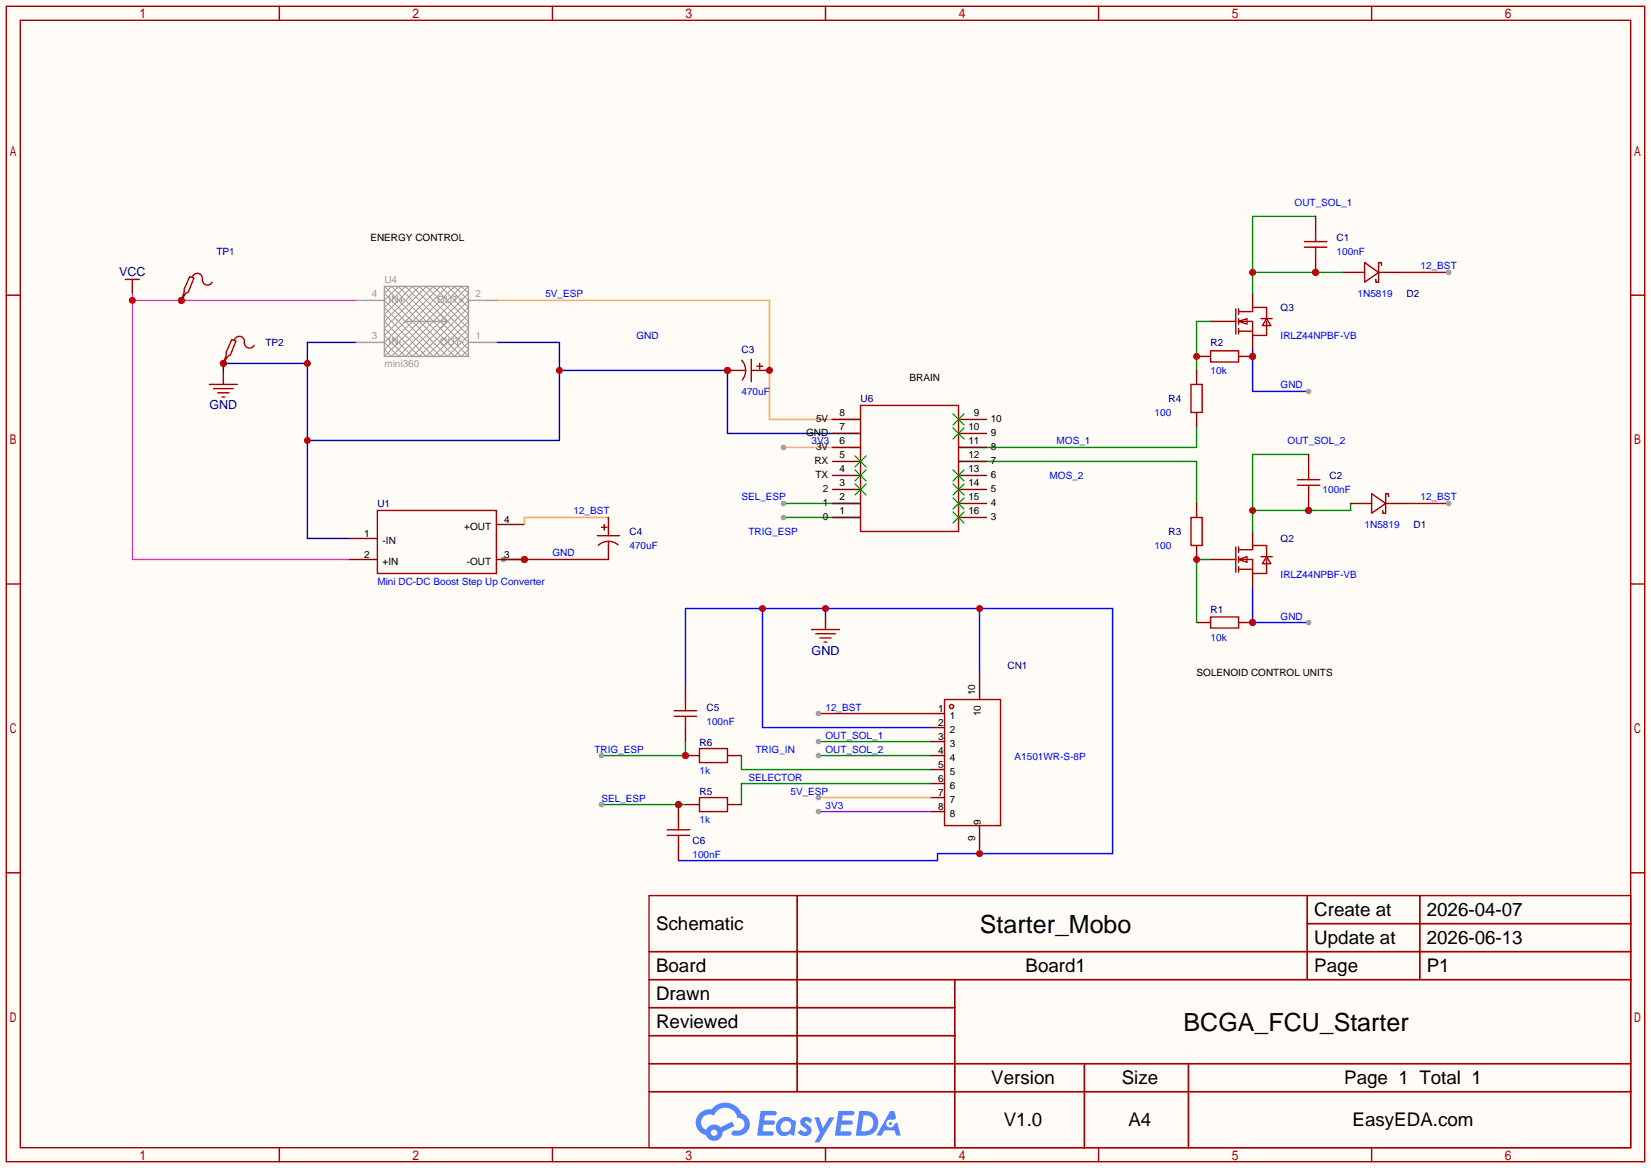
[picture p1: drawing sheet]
<svg xmlns="http://www.w3.org/2000/svg" width="299mm" height="212mm" viewBox="0 0 299 212" stroke-linecap="round" stroke-linejoin="round" font-family="sans-serif">
<path d="M0 0h299.5v211.8h-299.5z" fill="#fffcf7"/>
<g fill="none" stroke="#a10000" stroke-width=".25">
<path d="M1.1 1.1h297.2v209.6h-297.2zM3.7 3.7h292.1v204.5h-292.1zM50.7 1.1v2.6M100.2 1.1v2.6M149.7 1.1v2.6M199.3 1.1v2.6M248.8 1.1v2.6M1.1 53.5h2.6M295.8 53.5h2.5M1.1 105.9h2.6M295.8 105.9h2.5M1.1 158.3h2.6"/>
<path d="M295.8 158.3h2.5M117.7 162.4h178.1v45.8h-178.1zM117.7 172.6h178.1M117.7 177.7h178.1M144.6 162.4v35.6M173.2 177.7v30.5M237.1 162.4v15.3M237.1 167.5h58.7M257.5 162.4v15.3M117.7 182.8h55.5M117.7 192.9h178.1M117.7 187.8h55.5"/>
<path d="M117.7 198h178.1M196.7 192.9v15.3M215.6 192.9v15.3M50.7 208.2v2.5M100.2 208.2v2.5M149.7 208.2v2.5M199.3 208.2v2.5M248.8 208.2v2.5"/>
</g>
<g fill="#5487ff">
<path d="M145.5 202.8a1.3 1.3 0 0 1 1.8 .3l-.4 .6a.54 .54 0 0 0-.9-.2l.1 .2a1.58 1.58 0 0 1 1.1 1.6 1.43 1.43 0 0 1-2.5 .1l.5-.6a.64 .64 0 0 0 .5 .5 .64 .64 0 0 0 .7-.3l-.2-.2a1.6 1.6 0 0 1-1-1.6z"/>
<path d="M147.7 202.7h.9l.7 1.9 1.1-1.9h.9l-2.7 4.5h-.9l1-1.7z"/>
<path d="M138 201.5h1.6a1.31 1.31 0 0 1 1.2 .2 .4 .4 0 0 1-.3 .6h-1.8l-.1 .9h1.6a.4 .4 0 0 1 .4 .4 .4 .4 0 0 1-.4 .4h-1.7l-.2 1.2h.8a1.23 1.23 0 0 1 1.2 .2 .39 .39 0 0 1-.3 .6h-2.7z"/>
<path d="M152.1 201.5h1.6a1.32 1.32 0 0 1 1.3 .2 .39 .39 0 0 1-.4 .6h-1.7l-.2 .9h1.7a.4 .4 0 0 1 .3 .4 .4 .4 0 0 1-.4 .4h-1.7l-.2 1.2h.8a1.23 1.23 0 0 1 1.2 .2 .39 .39 0 0 1-.3 .6h-2.7z"/>
<path d="M161.5 201.5h.7l.4 1.3-.7 .4a.75 .75 0 0 0-1.1 .3 .75 .75 0 0 0 .5 1 .75 .75 0 0 0 .9-.6l.6-.3 .6 2.4h-.9l-.2-1h-1.9l-.5 1h-.9z"/>
<path d="M155.9 201.5l-.7 4.5h1.5a2.27 2.27 0 0 0 2.6-2.3 2.27 2.27 0 0 0-2.7-2.2zM156.6 202.3a1.5 1.5 0 0 1 1.8 1.5 1.5 1.5 0 0 1-1.9 1.4h-.3z"/>
<path d="M141.3 203.1a1.62 1.62 0 0 0-.4 2.1 1.62 1.62 0 0 0 2 .7l.4-.3 .3 .3 .5 .1 .3-2.5-.2-.3h-.4a1.58 1.58 0 0 0-2.5-.1zM141.9 203.6a.99 .99 0 0 1 1.6 .3 .99 .99 0 0 1-.9 1.4 .94 .94 0 0 1-1-.5 .94 .94 0 0 1 .3-1.2z"/>
<path d="M126.9 201.9a2.37 2.37 0 0 0 1.2 4 1.54 1.54 0 0 0 1.7 1 1.54 1.54 0 0 0 1.3-1.6l2.1-1.1-.5-.8-2 1.1a1.57 1.57 0 0 0-2.6 .4 1.5 1.5 0 0 1-.8-2.1 1.5 1.5 0 0 1 2.2-.5 2.23 2.23 0 0 1 2.3-1.4 2.23 2.23 0 0 1 2 1.8 1.16 1.16 0 0 1 1.2 1.1 1.16 1.16 0 0 1-1 1.3h-.7a.47 .47 0 0 0-.6 .3 .47 .47 0 0 0 .4 .6 2.23 2.23 0 0 0 2.3-.7 2.23 2.23 0 0 0 .4-2.3 2.16 2.16 0 0 0-1.3-1.1 3.2 3.2 0 0 0-5.4-.7l-1.2 .1zM129 205.4a.58 .58 0 0 1 1.1 0 .58 .58 0 0 1-1.1 0z"/>
<circle cx="161.5" cy="203.8" r=".28"/>
</g>
<path d="M24 51.9v1.3M40.5 67.2v2.5" fill="none" stroke="#870000" stroke-width=".25"/>
<path d="M22.7 50.7h2.6M24 50.7v1.2M38 69.7h5.1M38.7 70.5h3.6M39.5 71.2h2M40.3 72h.5" fill="none" stroke="#a10000" stroke-width=".25"/>
<path d="M24 53.2v48.3h39.4M24 54.5h40.6" fill="none" stroke="#f3f" stroke-width=".25"/>
<g fill="#c00">
<circle cx="24" cy="54.5" r=".63"/>
<circle cx="32.9" cy="54.5" r=".63"/>
</g>
<path d="M55.8 65.9h-15.3v1.3M64.6 62.1h-8.8v35.6h7.6M90 62.1h11.5v17.8h-45.7M101.5 67.2h30.5v11.4h24.1" fill="none" stroke="#009" stroke-width=".25"/>
<g fill="#c00">
<circle cx="55.8" cy="65.9" r=".63"/>
<circle cx="55.8" cy="79.9" r=".63"/>
<circle cx="101.5" cy="67.2" r=".63"/>
<circle cx="132" cy="67.2" r=".63"/>
<circle cx="40.5" cy="65.9" r=".63"/>
</g>
<path d="M90 54.5h49.6v21.6h16.5" fill="none" stroke="#f90" stroke-width=".25"/>
<path d="M91.3 101.5h19.1" fill="none" stroke="#900" stroke-width=".25"/>
<circle cx="95.1" cy="101.5" r=".63" fill="#c00"/>
<circle cx="91.3" cy="101.5" r=".51" fill="#999"/>
<path d="M68.5 92.6h21.5v11.4h-21.5z" fill="none" stroke="#a10000" stroke-width=".25"/>
<path d="M63.4 97.7h5.1M90 95.1h5.1M63.4 101.5h5.1M90 101.5h5.1" fill="none" stroke="#870000" stroke-width=".25"/>
<circle cx="95.1" cy="101.5" r=".63" fill="#c00"/>
<path d="M142.1 91.3h14" fill="none" stroke="#008700" stroke-width=".25"/>
<circle cx="142.1" cy="91.3" r=".51" fill="#999"/>
<path d="M142.1 93.9h14" fill="none" stroke="#008700" stroke-width=".25"/>
<circle cx="142.1" cy="93.9" r=".51" fill="#999"/>
<path d="M217 77.3v3.9h-43.1" fill="none" stroke="#008700" stroke-width=".25"/>
<path d="M142.1 81.2h14" fill="none" stroke="#cc3" stroke-width=".25"/>
<circle cx="142.1" cy="81.2" r=".51" fill="#999"/>
<path d="M227.2 96.4v2.5M219.6 101.5h2.5M227.2 104v2.6" fill="none" stroke="#870000" stroke-width=".25"/>
<path d="M224.2 99.2v4.6M224.7 99.7h2.5v-.8h2.5v2.1M224.7 99.2v1M222.1 101.5h2.1M224.7 101.5h2.5v2.5h2.5v-2.5M224.7 101.5l1.5-.5v1zM224.7 101v1M224.7 102.7v1.1M224.7 103.3h2.5M228.7 101h2.1M229.7 101l.8 1.2h-1.5z" fill="none" stroke="#a10000" stroke-width=".25"/>
<path d="M227.2 106.6v6.3h10.2" fill="none" stroke="#00f" stroke-width=".25"/>
<circle cx="227.2" cy="112.9" r=".63" fill="#c00"/>
<circle cx="237.4" cy="112.9" r=".51" fill="#999"/>
<path d="M237.4 82.4h-10.2v14M245 91.3v1.3h-17.8" fill="none" stroke="#008700" stroke-width=".25"/>
<g fill="#c00">
<circle cx="237.4" cy="92.6" r=".63"/>
<circle cx="227.2" cy="92.6" r=".63"/>
</g>
<path d="M255.1 91.3h7.7" fill="none" stroke="#900" stroke-width=".25"/>
<circle cx="262.8" cy="91.3" r=".51" fill="#999"/>
<path d="M219.6 111.9h5.1v2h-5.1z" fill="none" stroke="#a10000" stroke-width=".25"/>
<path d="M224.7 112.9h2.5" fill="none" stroke="#870000" stroke-width=".25"/>
<circle cx="227.2" cy="112.9" r=".63" fill="#c00"/>
<path d="M219.6 58.3h2.5M227.2 53.2v2.6M227.2 60.8v2.6M217 112.9h2.6" fill="none" stroke="#870000" stroke-width=".25"/>
<path d="M173.9 83.7h43.1v7.6M219.6 101.5h-2.6v11.4" fill="none" stroke="#008700" stroke-width=".25"/>
<path d="M222.1 58.3h2.1M224.2 56v4.6M224.7 58.3h2.5v2.5h2.5v-2.5M224.7 56.5h2.5v-.7h2.5v2M224.7 58.3l1.5-.5v1zM224.7 56v1M224.7 57.8v1M224.7 59.6v1M228.7 57.8h2.1M229.7 57.8l.8 1.3h-1.5zM224.7 60.1h2.5" fill="none" stroke="#a10000" stroke-width=".25"/>
<path d="M227.2 63.4v7.6h10.2" fill="none" stroke="#00f" stroke-width=".25"/>
<circle cx="227.2" cy="64.6" r=".63" fill="#c00"/>
<circle cx="237.4" cy="71" r=".51" fill="#999"/>
<path d="M238.6 39.2h-11.4v14M227.2 49.4h16.5" fill="none" stroke="#008700" stroke-width=".25"/>
<g fill="#c00">
<circle cx="238.6" cy="49.4" r=".63"/>
<circle cx="227.2" cy="49.4" r=".63"/>
</g>
<path d="M253.9 49.4h8.9" fill="none" stroke="#900" stroke-width=".25"/>
<circle cx="262.8" cy="49.4" r=".51" fill="#999"/>
<path d="M219.6 58.3h-2.6v8.9" fill="none" stroke="#008700" stroke-width=".25"/>
<path d="M219.6 63.6h5.1v2.1h-5.1z" fill="none" stroke="#a10000" stroke-width=".25"/>
<path d="M224.7 64.6h2.5" fill="none" stroke="#870000" stroke-width=".25"/>
<circle cx="227.2" cy="64.6" r=".63" fill="#c00"/>
<path d="M217 64.6h2.6" fill="none" stroke="#870000" stroke-width=".25"/>
<circle cx="217" cy="64.6" r=".63" fill="#c00"/>
<path d="M216 93.9h2.1v5h-2.1z" fill="none" stroke="#a10000" stroke-width=".25"/>
<path d="M217 98.9v2.6" fill="none" stroke="#870000" stroke-width=".25"/>
<circle cx="217" cy="101.5" r=".63" fill="#c00"/>
<path d="M238.6 46.9v2.5M217 67.2v2.5M217 74.8v2.5M217 91.3v2.6" fill="none" stroke="#870000" stroke-width=".25"/>
<path d="M236.6 44.8h4.1M216 69.7h2.1v5.1h-2.1z" fill="none" stroke="#a10000" stroke-width=".25"/>
<path d="M110.4 93.9h-15.3v1.2" fill="none" stroke="#f90" stroke-width=".25"/>
<circle cx="238.6" cy="49.4" r=".63" fill="#c00"/>
<path d="M236.6 43.8h4.1M238.6 41.8v2M238.6 44.8v2.1M235.3 88h4.1" fill="none" stroke="#a10000" stroke-width=".25"/>
<path d="M238.6 39.2v2.6M237.4 90v2.6" fill="none" stroke="#870000" stroke-width=".25"/>
<circle cx="237.4" cy="92.6" r=".63" fill="#c00"/>
<path d="M136.3 65.2v4M235.3 87h4.1M237.4 85v2M237.4 88v2" fill="none" stroke="#a10000" stroke-width=".25"/>
<path d="M137 67.2h2.6M237.4 82.4v2.6" fill="none" stroke="#870000" stroke-width=".25"/>
<circle cx="139.6" cy="67.2" r=".63" fill="#c00"/>
<path d="M132 67.2h2.5" fill="none" stroke="#870000" stroke-width=".25"/>
<circle cx="132" cy="67.2" r=".63" fill="#c00"/>
<g fill="none" stroke="#a10000" stroke-width=".25">
<path d="M246.3 49.4h1.2M247.5 47.6l2.6 1.8-2.6 1.8zM250.1 49.4h1.2M250.6 48.1v-.5h-.5v3.6h-.5v-.5M134.5 67.2h.8M134.5 65.3a2.74 2.74 0 0 1 .1 3.6M136.3 67.2h.7M137.3 66.4h1M137.8 65.9v1M108.3 97.2h4.1M109.1 95.6h1M109.6 95.1v1"/>
<path d="M110.4 96.4v.8M110.4 98.2v.7M112.1 98.8a2.74 2.74 0 0 0-3.6 .1M247.5 91.3h1.3M248.8 89.5l2.5 1.8-2.5 1.8zM251.3 91.3h1.3M251.8 90v-.5h-.5v3.6h-.5v-.5"/>
</g>
<path d="M32.9 54.2v.3M243.7 49.4h2.6M251.3 49.4h2.6M110.4 93.9v2.5M110.4 98.9v2.6M245 91.3h2.5M252.6 91.3h2.5" fill="none" stroke="#870000" stroke-width=".25"/>
<circle cx="32.9" cy="54.5" r=".63" fill="#c00"/>
<path d="M34.4 50.2l.8 .2-1 2.6-.5 .2-.8 1.3 .5-1.5v-.5zM34.9 50.2a.93 .93 0 0 1 1.1-.6 .93 .93 0 0 1 .7 1.1 .94 .94 0 0 0 .7 1 .94 .94 0 0 0 1.1-.5" fill="none" stroke="#a10000" stroke-width=".25"/>
<path d="M40.5 65.7v.2" fill="none" stroke="#870000" stroke-width=".25"/>
<circle cx="40.5" cy="65.9" r=".63" fill="#c00"/>
<g fill="none" stroke="#a10000" stroke-width=".25">
<path d="M42 61.6l.8 .2-1 2.6-.5 .2-.8 1.3 .5-1.5v-.5zM42.5 61.6a.93 .93 0 0 1 1.2-.6 .93 .93 0 0 1 .6 1.1 .94 .94 0 0 0 .7 1 .94 .94 0 0 0 1.1-.5M171.3 126.9h10.2v22.8h-10.2z"/>
<circle cx="172.6" cy="128.1" r=".38"/>
</g>
<path d="M64.6 54.5h5.1M69.7 51.9h15.3v12.7h-15.3zM73.5 58.3h7.7M79.9 57l1.3 1.3-1.3 1.3M85 54.5h5M64.6 62.1h5.1M85 62.1h5" fill="none" stroke="#999" stroke-width=".25"/>
<path d="M69.7 53.2l1.3-1.3 12.7 12.7 1.3-1.2-11.5-11.5-3.8 3.9 8.9 8.8 6.4-6.3-6.4-6.4-8.9 8.9 3.8 3.8 11.5-11.4-1.3-1.3-12.7 12.7-1.3-1.2 11.5-11.5 3.8 3.9-8.9 8.8-6.4-6.3 6.4-6.4 8.9 8.9-3.8 3.8zM69.7 51.9l12.7 12.7 2.6-2.5-10.2-10.2-5.1 5.1 7.6 7.6 7.7-7.6-5.1-5.1-10.2 10.2 2.6 2.5 12.7-12.7M69.7 64.6l12.7-12.7 2.6 2.6-10.2 10.1-5.1-5 7.6-7.7 7.7 7.7-5.1 5-10.2-10.1 2.6-2.6 12.7 12.7" fill="none" stroke="#999" stroke-width=".18"/>
<path d="M168.8 129.4h2.5M168.8 132h2.5M168.8 134.5h2.5M168.8 137h2.5M168.8 139.6h2.5M177.7 121.8v5.1M168.8 142.1h2.5M168.8 144.7h2.5M168.8 147.2h2.5M177.7 149.7v5.1" fill="none" stroke="#870000" stroke-width=".25"/>
<path d="M148.5 129.4h20.3" fill="none" stroke="#900" stroke-width=".25"/>
<circle cx="148.5" cy="129.4" r=".51" fill="#999"/>
<path d="M148.5 134.5h20.3" fill="none" stroke="#008700" stroke-width=".25"/>
<circle cx="148.5" cy="134.5" r=".51" fill="#999"/>
<path d="M148.5 137h20.3" fill="none" stroke="#008700" stroke-width=".25"/>
<circle cx="148.5" cy="137" r=".51" fill="#999"/>
<path d="M148.5 147.2h20.3" fill="none" stroke="#90f" stroke-width=".25"/>
<circle cx="148.5" cy="147.2" r=".51" fill="#999"/>
<path d="M148.5 144.7h20.3" fill="none" stroke="#f90" stroke-width=".25"/>
<circle cx="148.5" cy="144.7" r=".51" fill="#999"/>
<path d="M134.5 137v2.6h34.3M168.8 142.1h-34.3v3.8" fill="none" stroke="#008700" stroke-width=".25"/>
<path d="M149.7 111.6v2.6" fill="none" stroke="#870000" stroke-width=".25"/>
<path d="M147.2 114.2h5.1M148 114.9h3.5M148.7 115.7h2M149.5 116.5h.5" fill="none" stroke="#a10000" stroke-width=".25"/>
<path d="M138.3 110.4v21.6h30.5M149.7 110.4v1.2M177.7 110.4v11.4M124.3 124.3v-13.9h77.5v44.4h-31.7v1.3h-47" fill="none" stroke="#00f" stroke-width=".25"/>
<g fill="#c00">
<circle cx="138.3" cy="110.4" r=".63"/>
<circle cx="149.7" cy="110.4" r=".63"/>
<circle cx="177.7" cy="110.4" r=".63"/>
<circle cx="177.7" cy="154.8" r=".63"/>
</g>
<path d="M124.3 134.5v2.5h-15.2" fill="none" stroke="#008700" stroke-width=".25"/>
<circle cx="124.3" cy="137" r=".63" fill="#c00"/>
<circle cx="109.1" cy="137" r=".51" fill="#999"/>
<path d="M109.1 145.9h15.2" fill="none" stroke="#008700" stroke-width=".25"/>
<circle cx="123.1" cy="145.9" r=".63" fill="#c00"/>
<circle cx="109.1" cy="145.9" r=".51" fill="#999"/>
<path d="M126.9 135.8h5.1v2.5h-5.1zM126.9 144.7h5.1v2.5h-5.1z" fill="none" stroke="#a10000" stroke-width=".25"/>
<path d="M124.3 137h2.6M132 137h2.5M124.3 145.9h2.6M132 145.9h2.5" fill="none" stroke="#870000" stroke-width=".25"/>
<circle cx="124.3" cy="137" r=".63" fill="#c00"/>
<path d="M122.3 129.9h4.1M122.3 128.9h4.1M124.3 126.9v2M124.3 129.9v2.1M121 151.5h4.1M121 150.5h4.1M123.1 148.5v2" fill="none" stroke="#a10000" stroke-width=".25"/>
<path d="M124.3 124.3v2.6M124.3 132v2.5M123.1 145.9v2.6M123.1 153.5v2.6" fill="none" stroke="#870000" stroke-width=".25"/>
<circle cx="123.1" cy="145.9" r=".63" fill="#c00"/>
<path d="M156.1 73.5h17.8v22.9h-17.8zM123.1 151.5v2" fill="none" stroke="#a10000" stroke-width=".25"/>
<g fill="none" stroke="#870000" stroke-width=".25">
<path d="M151 78.6h5.1M151 76.1h5.1M173.9 78.6h5M173.9 76.1h5M151 93.9h5.1M151 91.3h5.1M151 88.8h5.1M151 86.2h5.1M151 83.7h5.1M151 81.2h5.1M173.9 93.9h5M173.9 91.3h5"/>
<path d="M173.9 88.8h5M173.9 86.2h5M173.9 83.7h5M173.9 81.2h5"/>
</g>
<g fill="none" stroke="#3c3" stroke-width=".25">
<path d="M172.8 75.1l2.1 2M172.8 77.6l2.1 2M174.9 75.1l-2.1 2M174.9 77.6l-2.1 2M155.1 87.8l2 2M155.1 85.2l2 2M155.1 82.7l2 2M157.1 87.8l-2 2M157.1 85.2l-2 2M157.1 82.7l-2 2M172.8 85.2l2.1 2M172.8 87.8l2.1 2"/>
<path d="M172.8 90.3l2.1 2M172.8 92.8l2.1 2.1M174.9 85.2l-2.1 2M174.9 87.8l-2.1 2M174.9 90.3l-2.1 2M174.9 92.8l-2.1 2.1"/>
</g>
<g font-size="4.5">
<text x="177.8" y="169.2">Starter_Mobo</text>
<text x="214.7" y="187">BCGA_FCU_Starter</text>
</g>
<g font-size="3.4">
<text x="238.4" y="166.1">Create at</text>
<text x="258.8" y="166.1">2026-04-07</text>
<text x="119" y="168.7">Schematic</text>
<text x="238.4" y="171.2">Update at</text>
<text x="258.8" y="171.2">2026-06-13</text>
<text x="119" y="176.3">Board</text>
<text x="186" y="176.3">Board1</text>
<text x="238.4" y="176.3">Page</text>
<text x="258.8" y="176.3">P1</text>
<text x="119" y="181.4">Drawn</text>
<text x="119" y="186.5">Reviewed</text>
<text x="179.8" y="196.6">Version</text>
<text x="203.5" y="196.6">Size</text>
<text x="243.8" y="196.6">Page 1 Total 1</text>
<text x="182.1" y="204.2">V1.0</text>
<text x="204.7" y="204.2">A4</text>
<text x="245.3" y="204.2">EasyEDA.com</text>
</g>
<g font-size="2.3" fill="#000080">
<text x="21.6" y="50.1">VCC</text>
<text x="38" y="74.3">GND</text>
<text x="147.2" y="118.7">GND</text>
</g>
<g font-size="1.8" fill="#00f">
<text x="234.8" y="37.4">OUT_SOL_1</text>
<text x="242.4" y="46.3">100nF</text>
<text x="98.9" y="53.9">5V_ESP</text>
<text x="246.3" y="53.9">1N5819</text>
<text x="257.7" y="48.9">12_BST</text>
<text x="115.4" y="61.6">GND</text>
<text x="232.3" y="61.6">IRLZ44NPBF-VB</text>
<text x="134.5" y="71.7">470uF</text>
<text x="219.6" y="67.9">10k</text>
<text x="232.3" y="70.4">GND</text>
<text x="209.4" y="75.5">100</text>
<text x="147.2" y="80.6">3V3</text>
<text x="191.6" y="80.6">MOS_1</text>
<text x="233.6" y="80.6">OUT_SOL_2</text>
<text x="190.4" y="87">MOS_2</text>
<text x="239.9" y="89.5">100nF</text>
<text x="104" y="93.3">12_BST</text>
<text x="134.5" y="90.8">SEL_ESP</text>
<text x="247.5" y="95.8">1N5819</text>
<text x="257.7" y="90.8">12_BST</text>
<text x="100.2" y="100.9">GND</text>
<text x="114.2" y="99.7">470uF</text>
<text x="135.8" y="97.1">TRIG_ESP</text>
<text x="209.4" y="99.7">100</text>
<text x="68.5" y="106">Mini DC-DC Boost Step Up Converter</text>
<text x="232.3" y="104.7">IRLZ44NPBF-VB</text>
<text x="232.3" y="112.4">GND</text>
<text x="219.6" y="116.2">10k</text>
<text x="128.1" y="131.4">100nF</text>
<text x="149.7" y="128.9">12_BST</text>
<text x="107.8" y="136.5">TRIG_ESP</text>
<text x="137" y="136.5">TRIG_IN</text>
<text x="149.7" y="133.9">OUT_SOL_1</text>
<text x="149.7" y="136.5">OUT_SOL_2</text>
<text x="184" y="137.8">A1501WR-S-8P</text>
<text x="126.9" y="140.3">1k</text>
<text x="135.8" y="141.6">SELECTOR</text>
<text x="109.1" y="145.4">SEL_ESP</text>
<text x="126.9" y="149.2">1k</text>
<text x="143.4" y="144.1">5V_ESP</text>
<text x="149.7" y="146.6">3V3</text>
<text x="125.6" y="155.5">100nF</text>
</g>
<g font-size="1.8" fill="#000080">
<text x="39.2" y="46.3">TP1</text>
<text x="242.4" y="43.8">C1</text>
<text x="255.1" y="53.9">D2</text>
<text x="232.3" y="56.5">Q3</text>
<text x="48.1" y="62.8">TP2</text>
<text x="134.5" y="64.1">C3</text>
<text x="219.6" y="62.8">R2</text>
<text x="156.1" y="73">U6</text>
<text x="212" y="73">R4</text>
<text x="241.2" y="87">C2</text>
<text x="68.5" y="92">U1</text>
<text x="256.4" y="95.8">D1</text>
<text x="114.2" y="97.1">C4</text>
<text x="212" y="97.1">R3</text>
<text x="232.3" y="98.4">Q2</text>
<text x="219.6" y="111.1">R1</text>
<text x="182.8" y="121.2">CN1</text>
<text x="128.1" y="128.9">C5</text>
<text x="126.9" y="135.2">R6</text>
<text x="126.9" y="144.1">R5</text>
<text x="125.6" y="153">C6</text>
</g>
<g font-size="1.8">
<text x="67.2" y="43.8">ENERGY CONTROL</text>
<text x="165" y="69.2">BRAIN</text>
<text x="148" y="76.5">5V</text>
<text x="152.3" y="75.5">8</text>
<text x="176.7" y="75.5">9</text>
<text x="179.7" y="76.5">10</text>
<text x="146.2" y="79.1">GND</text>
<text x="148" y="81.6">3V</text>
<text x="152.3" y="83.1">5</text>
<text x="152.3" y="80.6">6</text>
<text x="152.3" y="78.1">7</text>
<text x="175.7" y="78.1">10</text>
<text x="175.7" y="80.6">11</text>
<text x="175.7" y="83.1">12</text>
<text x="179.7" y="79.1">9</text>
<text x="179.7" y="81.6">8</text>
<text x="147.7" y="84.2">RX</text>
<text x="147.9" y="86.7">TX</text>
<text x="149.2" y="89.2">2</text>
<text x="152.3" y="88.2">3</text>
<text x="152.3" y="85.7">4</text>
<text x="175.7" y="85.7">13</text>
<text x="175.7" y="88.2">14</text>
<text x="179.7" y="84.2">7</text>
<text x="179.7" y="86.7">6</text>
<text x="179.7" y="89.2">5</text>
<text x="91.4" y="94.8">4</text>
<text x="149.2" y="94.3">0</text>
<text x="149.2" y="91.8">1</text>
<text x="152.3" y="93.3">1</text>
<text x="152.3" y="90.8">2</text>
<text x="175.7" y="90.8">15</text>
<text x="175.7" y="93.3">16</text>
<text x="179.7" y="91.8">4</text>
<text x="179.7" y="94.3">3</text>
<text x="66" y="101.2">2</text>
<text x="66" y="97.4">1</text>
<text x="69.4" y="98.6">-IN</text>
<text x="84.2" y="96.1">+OUT</text>
<text x="91.4" y="101.2">3</text>
<text x="69.4" y="102.4">+IN</text>
<text x="84.7" y="102.4">-OUT</text>
<text x="217" y="122.5">SOLENOID CONTROL UNITS</text>
<text x="170.2" y="129.1">1</text>
<text x="170.2" y="131.6">2</text>
<text x="172.3" y="130.4">1</text>
<text x="176.9" y="126.1" transform="rotate(-90 176.9 126.1)">10</text>
<text x="177.9" y="129.9" transform="rotate(-90 177.9 129.9)">10</text>
<text x="170.2" y="134.2">3</text>
<text x="170.2" y="136.7">4</text>
<text x="172.3" y="132.9">2</text>
<text x="172.3" y="135.5">3</text>
<text x="172.3" y="138">4</text>
<text x="170.2" y="139.3">5</text>
<text x="170.2" y="141.8">6</text>
<text x="172.3" y="140.5">5</text>
<text x="172.3" y="143.1">6</text>
<text x="170.2" y="144.3">7</text>
<text x="170.2" y="146.9">8</text>
<text x="172.3" y="145.6">7</text>
<text x="172.3" y="148.2">8</text>
<text x="177.9" y="149.7" transform="rotate(-90 177.9 149.7)">9</text>
<text x="176.9" y="152.5" transform="rotate(-90 176.9 152.5)">9</text>
</g>
<g font-size="1.8" fill="#999">
<text x="67.4" y="53.9">4</text>
<text x="69.7" y="51.4">U4</text>
<text x="86.2" y="53.9">2</text>
<text x="70.5" y="55">IN+</text>
<text x="79.3" y="55">OUT+</text>
<text x="67.4" y="61.6">3</text>
<text x="70.5" y="62.6">IN-</text>
<text x="79.8" y="62.6">OUT-</text>
<text x="86.2" y="61.6">1</text>
<text x="69.7" y="66.6">mini360</text>
</g>
</svg>
